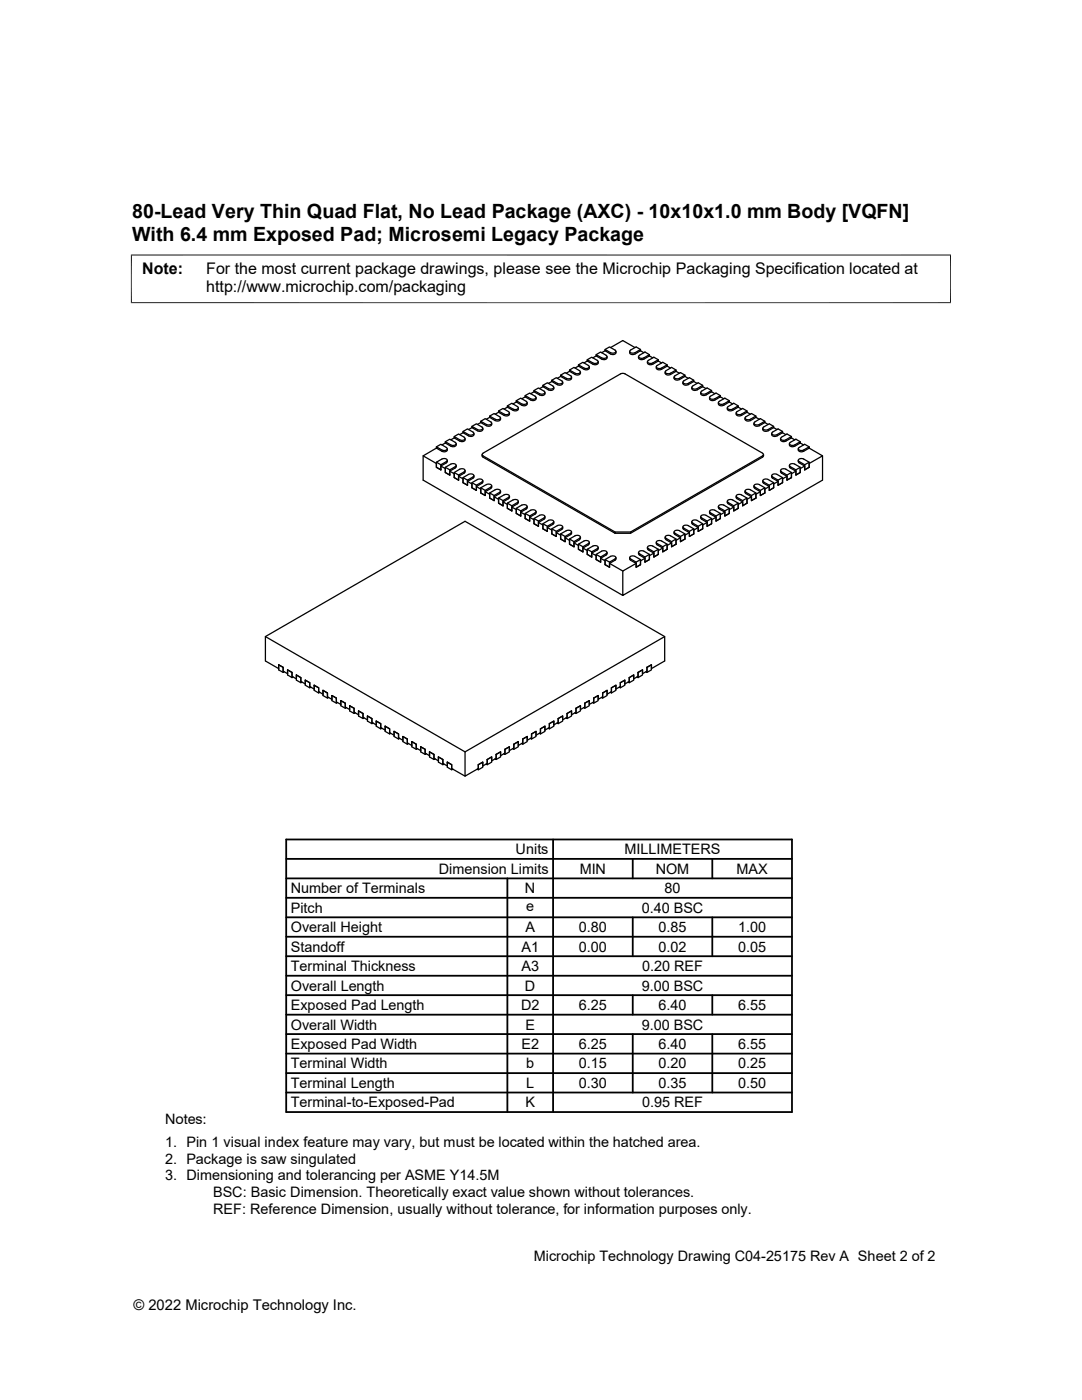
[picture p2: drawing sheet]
<svg xmlns="http://www.w3.org/2000/svg" width="216mm" height="279mm" viewBox="0 0 216 279" stroke-linecap="round" stroke-linejoin="round" font-family="sans-serif">
<g fill="none" stroke="#000" stroke-width=".25">
<path d="M103 80l.9-.5 1.1 .6a.38 .38 0 0 1 .1 .5 .38 .38 0 0 1-.5 .1l-.5-.1-1.1-.6v.2M104.8 79.2l1.1 .6a.65 .65 0 0 0 .7 .1 .65 .65 0 0 0 .4-.6M104.8 79l.9-.6 1.1 .7a.38 .38 0 0 1 .1 .5 .38 .38 0 0 1-.6 .1l-1.5-.7v.2M104.8 79.2l-.7 .4M106.6 77.9l.8-.5 1.2 .7a.38 .38 0 0 1 0 .5 .38 .38 0 0 1-.5 .1l-1.5-.8v.3M106.6 78.2l1.1 .6a.63 .63 0 0 0 .7 .1 .63 .63 0 0 0 .3-.6M106.6 78.2l-.7 .4M108.3 76.9l.9-.5 1.1 .6M108.3 77.2l1.1 .6a.65 .65 0 0 0 .7 .1 .65 .65 0 0 0 .4-.6M108.3 77.2l-.6 .4M110.1 76.1l1.1 .7a.65 .65 0 0 0 .7 .1 .65 .65 0 0 0 .4-.6M110.1 75.9l.9-.5 1.1 .6a.38 .38 0 0 1 .1 .5 .38 .38 0 0 1-.5 .1l-1.6-.7v.2"/>
<path d="M110.1 76.1l-.7 .4M110.3 77a.38 .38 0 0 1 .1 .6 .38 .38 0 0 1-.5 .1l-.3-.1-1.3-.7v.3M111.9 74.9l.9-.5 1.1 .6a.38 .38 0 0 1 .1 .5 .38 .38 0 0 1-.6 .1l-1.5-.7v.2M111.9 75.1l1.1 .7a.63 .63 0 0 0 .7 .1 .63 .63 0 0 0 .3-.7M111.9 75.1l-.7 .4M113.6 73.9l.9-.6 1.1 .7a.38 .38 0 0 1 .1 .5 .38 .38 0 0 1-.5 .1l-1.6-.7v.2M113.6 74.1l1.1 .6a.72 .72 0 0 0 1.1-.2M113.6 74.1l-.6 .4M115.4 73.1l1.1 .6a.65 .65 0 0 0 .7 .1 .65 .65 0 0 0 .4-.6M115.4 72.8l.9-.5 1.1 .6a.38 .38 0 0 1 .1 .6 .38 .38 0 0 1-.5 .1l-1.6-.8v.3M115.4 73.1l-.7 .3M115.8 74.2v.3"/>
<path d="M117.2 71.8l.9-.5 1.1 .6a.38 .38 0 0 1 .1 .5 .38 .38 0 0 1-.6 .1l-1.5-.7v.3M117.2 72.1l1.1 .6a.63 .63 0 0 0 .7 .1 .63 .63 0 0 0 .4-.6M117.2 72.1l-.7 .3M119 70.8l.8-.5 1.1 .6a.38 .38 0 0 1 .1 .5 .38 .38 0 0 1-.5 .1l-1.5-.7v.2M119 71l1.1 .7a.65 .65 0 0 0 .7 .1 .65 .65 0 0 0 .3-.6M119 71l-.7 .4M120.7 70l1.1 .7a.65 .65 0 0 0 .8 0 .65 .65 0 0 0 .3-.6M120.7 69.7l.9-.5 1.1 .7a.38 .38 0 0 1 .1 .5 .38 .38 0 0 1-.5 .1l-.5-.1-1.1-.7v.3M120.7 70l-.6 .4M126.7 69.4l-2.4-1.4-2.5 1.4M127.8 69.7l-.9-.5-1.1 .7a.38 .38 0 0 0-.1 .5 .38 .38 0 0 0 .6 .1l1.5-.8v.3M127.8 70l-1.1 .7a.63 .63 0 0 1-.7 .1 .63 .63 0 0 1-.4-.7"/>
<path d="M127.8 70l.7 .4M129.6 71l-1.1 .7a.65 .65 0 0 1-.7 .1 .65 .65 0 0 1-.4-.6M129.6 70.8l-.9-.5-1.1 .6a.38 .38 0 0 0-.1 .5 .38 .38 0 0 0 .5 .1l1.6-.7v.2M129.6 71l.7 .4M131.4 71.8l-.9-.5-1.1 .6a.38 .38 0 0 0-.1 .5 .38 .38 0 0 0 .5 .1l1.6-.7v.3M131.4 72.1l-1.1 .6a.65 .65 0 0 1-.7 .1 .65 .65 0 0 1-.4-.6M131.4 72.1l.6 .3M132.7 74.2v.3M133.1 72.8l-.9-.5-1.1 .6a.38 .38 0 0 0-.1 .6 .38 .38 0 0 0 .6 .1l1.5-.8v.3M133.1 73.1l-1.1 .6a.63 .63 0 0 1-.7 .1 .63 .63 0 0 1-.3-.6M133.1 73.1l.7 .3M134.5 75.2v.3"/>
<path d="M134.9 73.9l-.9-.6-1.1 .7a.38 .38 0 0 0-.1 .5 .38 .38 0 0 0 .5 .1l1.6-.7v.2M134.9 74.1l-1.1 .6a.72 .72 0 0 1-1.1-.2M134.9 74.1l.7 .4M136.7 74.9l-.9-.5-1.1 .6a.38 .38 0 0 0-.1 .5 .38 .38 0 0 0 .5 .1l1.6-.7v.2M136.7 75.1l-1.1 .7a.72 .72 0 0 1-1.1-.3M136.7 75.1l.6 .4M138.2 77a.38 .38 0 0 0-.1 .6 .38 .38 0 0 0 .6 .1l.3-.1 1.2-.7v.3M138.4 75.9l-.8-.5-1.2 .6a.38 .38 0 0 0 0 .5 .38 .38 0 0 0 .5 .1l1.5-.7v.2M138.4 76.1l-1.1 .7a.63 .63 0 0 1-.7 .1 .63 .63 0 0 1-.3-.6M138.4 76.1l.7 .4M140.2 77.2l-1.1 .6a.65 .65 0 0 1-.7 .1 .65 .65 0 0 1-.4-.6M140.2 76.9l-.9-.5-1.1 .6"/>
<path d="M140.2 77.2l.7 .4M142 77.9l-.9-.5-1.1 .7a.38 .38 0 0 0-.1 .5 .38 .38 0 0 0 .5 .1l1.6-.8v.3M142 78.2l-1.1 .6a.65 .65 0 0 1-.7 .1 .65 .65 0 0 1-.4-.6M142 78.2l.6 .4M143.7 79l-.8-.6-1.1 .7a.38 .38 0 0 0-.1 .5 .38 .38 0 0 0 .5 .1l1.5-.7v.2M143.7 79.2l-1.1 .6a.63 .63 0 0 1-.7 .1 .63 .63 0 0 1-.3-.6M143.7 79.2l.7 .4M145.5 80l-.9-.5-1.1 .6a.38 .38 0 0 0 0 .5 .38 .38 0 0 0 .5 .1l1.5-.7v.2M84.4 91l2.7 1.5v.8l.9 .5M87.1 89.2l.9-.5 1.1 .6a.38 .38 0 0 1 0 .5 .38 .38 0 0 1-.5 .1l-1.5-.7v.2M87.1 89.4l1.1 .7a.65 .65 0 0 0 .7 .1 .65 .65 0 0 0 .4-.6M87.1 92.2l1.1-.6a.56 .56 0 0 1 .6-.1 .56 .56 0 0 1 .4 .5l-1.2 .8v1l-.9-.5z"/>
<path d="M87.1 92.2l.9 .6M87.1 89.4l-2.7 1.6v4.8l39.9 23M88 93l.9 .5v.8l.8 .5M88.9 88.2l.8-.5 1.1 .6a.38 .38 0 0 1 .1 .5 .38 .38 0 0 1-.5 .1l-1.5-.7v.2M88.9 93.3l1.1-.7a.56 .56 0 0 1 .6-.1 .56 .56 0 0 1 .3 .5l-1.2 .8v1l-.8-.5zM88.9 88.4l1.1 .6a.65 .65 0 0 0 .7 .1 .65 .65 0 0 0 .3-.6M88.9 93.3l.8 .5M88.9 88.4l-.7 .4M89.3 91.9l-.1 .4-1.2 .7v.8M89.7 94l.9 .6v.7l.9 .5M90.6 87.4l-.6 .4M90.6 87.1l.9-.5 1.1 .7a.38 .38 0 0 1 .1 .5 .38 .38 0 0 1-.5 .1l-.3-.1-1.3-.7v.3"/>
<path d="M90.6 87.4l1.1 .6a.63 .63 0 0 0 .7 .1 .63 .63 0 0 0 .4-.6M90.6 94.3l.9 .5M91 92.9v.4l-1.3 .7v.8M91.5 95.1l.9 .5v.7l.9 .5M92.4 86.4l-.7 .3M92.4 95.3l1.1-.6a.56 .56 0 0 1 .6-.2 .56 .56 0 0 1 .4 .6l-1.2 .7v1l-.9-.5zM92.4 86.4l1.1 .6a.72 .72 0 0 0 1.1-.3M92.4 95.3l.9 .5M92.4 86.1l.9-.5 1.1 .6a.38 .38 0 0 1 .1 .6 .38 .38 0 0 1-.6 0l-1.5-.7v.3M92.6 94.1a.38 .38 0 0 0 .1-.5 .38 .38 0 0 0-.5-.1l-.5 .1-1.1 .7v1l.9 .5M92.6 94.2l-1.1 .6v1M92.8 93.9v.4l-1.3 .8v.7"/>
<path d="M93.3 96.1l.9 .5v.7l.9 .6M94.2 85.1l.9-.5 1.1 .6a.38 .38 0 0 1 0 .5 .38 .38 0 0 1-.5 .1l-1.5-.7v.2M94.2 85.3l-.7 .4M94.2 85.3l1.1 .7a.65 .65 0 0 0 .7 .1 .65 .65 0 0 0 .4-.6M94.2 96.3l1.1-.6a.56 .56 0 0 1 .6-.1 .56 .56 0 0 1 .3 .5l-1.1 .7v1.1l-.9-.6zM94.2 96.3l.9 .5M94.6 95.2l-.2 .2-1.1 .7v.7M94.6 94.9v.3M94.6 86.5v.2M95.1 97.1l.8 .5v.8l.9 .5M95.9 84.1l.9-.6 1.1 .7a.38 .38 0 0 1 .1 .5 .38 .38 0 0 1-.5 .1l-1.6-.7v.2M95.9 84.3l-.6 .4"/>
<path d="M95.9 97.3l1.1-.6a.56 .56 0 0 1 .7-.1 .56 .56 0 0 1 .3 .5l-1.2 .8v1l-.9-.5zM95.9 84.3l1.1 .7a.63 .63 0 0 0 .8 .1 .63 .63 0 0 0 .3-.6M95.9 97.3l.9 .6M96.2 90.7l.2 .5 26.3 15.2M96.4 95.9l-.1 .5-1.2 .7v.8M96.4 90.5l-.2 .2 .2 .3 26.3 15.2M96.4 90.4l27.4-15.8 .5-.1 .4 .1 27.5 15.8M96.8 98.1l.9 .5v.8l.9 .5M97.7 98.4l1.1-.7a.64 .64 0 0 1 1 .4l-1.2 .8v1l-.9-.5zM97.7 83.3l1.1 .6M97.7 98.4l.9 .5M97.7 83.3l-.7 .4"/>
<path d="M97.7 83l.9-.5 1.1 .7a.38 .38 0 0 1 .1 .5 .38 .38 0 0 1-.5 .1l-1.6-.8v.3M98.1 97l-.2 .5-1.1 .6v.8M98.6 99.1l.9 .6v.7l.9 .5M99.5 99.4l1.1-.6a.56 .56 0 0 1 .6-.2 .56 .56 0 0 1 .4 .6l-1.2 .7v1l-.9-.5zM99.5 82.3l1.1 .6a.65 .65 0 0 0 .7 .1 .65 .65 0 0 0 .4-.6M99.5 99.4l.9 .5M99.5 82l.9-.5 1.1 .6a.38 .38 0 0 1 .1 .6 .38 .38 0 0 1-.6 .1l-1.5-.8v.3M99.5 82.3l-.7 .4M99.9 98l-.1 .4-1.2 .7v.8M99.9 83.4a.65 .65 0 0 1-.4 .6 .65 .65 0 0 1-.7-.1M101.2 81l.9-.5 1.2 .6a.38 .38 0 0 1 0 .6 .38 .38 0 0 1-.5 0l-1.6-.7v.3M101.2 81.3l1.2 .6a.63 .63 0 0 0 .7 .1 .63 .63 0 0 0 .3-.6"/>
<path d="M101.2 81.3l-.6 .3M101.7 99l-.1 .4-1.2 .8v.7M103 80.2l1.1 .7a.72 .72 0 0 0 1.1-.3M103 80.2l-.6 .4M105.2 80.3v.3M143.3 80.3v.3M145.1 81.4v.2M145.2 99.8l.9-.1 1.2 .7v1.1l-.9 .5v-1.1l-1.1-.6-.2-.3zM145.5 80.2l-1.1 .7a.72 .72 0 0 1-1-.3M145.5 80.2l.7 .4M146.9 99v.4l1.3 .8v.7l.9-.5M147 98.8l.8-.1 1.3 .7v1l-.9 .5v-1l-1.1-.6-.2-.3z"/>
<path d="M147.3 81.3l-1.1 .6a.72 .72 0 0 1-1.1-.3M147.3 81l-.9-.5-1.1 .6a.38 .38 0 0 0-.1 .6 .38 .38 0 0 0 .6 0l1.5-.7v.3M147.3 81.3l.7 .3M148.7 98v.4l1.2 .7v.8l.9-.5M148.7 83.4a.65 .65 0 0 0 .3 .6 .65 .65 0 0 0 .7-.1M148.8 97.8l.8-.1 1.2 .7v1l-.9 .5v-1l-1.1-.6-.1-.3zM149.1 82l-.9-.5-1.1 .6a.38 .38 0 0 0-.1 .6 .38 .38 0 0 0 .5 .1l1.6-.8v.3M149.1 82.3l-1.1 .6a.63 .63 0 0 1-.7 .1 .63 .63 0 0 1-.4-.6M149.1 99.4l-.9 .5M149.1 82.3l.6 .4M149.9 99.1l-.8 .6v.7M150.4 97l.1 .4 1.2 .7v.8l.9-.5"/>
<path d="M150.5 96.8l.9-.2 1.2 .7v1.1l-.9 .5v-1l-1.1-.7-.1-.2zM150.8 83l-.9-.5-1.1 .7a.38 .38 0 0 0 0 .5 .38 .38 0 0 0 .5 .1l1.5-.8v.3M150.8 83.3l-1.1 .6M150.8 98.4l-.9 .5M150.8 83.3l.7 .4M151.7 98.1l-.9 .5v.8M152.2 90.5l.1 .2-.1 .3-26.4 15.2v.2M152.2 95.9l.1 .5 1.2 .7v.8l.9-.6M152.3 95.8l.8-.2 1.3 .7v1l-.9 .6v-1.1l-1.1-.6-.2-.3zM152.4 90.7l-.2 .5-26.4 15.2h-3.1M152.6 97.3l-.9 .6M152.6 84.1l-.9-.6-1.1 .7a.38 .38 0 0 0-.1 .5 .38 .38 0 0 0 .6 .1l1.5-.7v.2"/>
<path d="M152.6 84.3l-1.1 .7a.65 .65 0 0 1-.7 .1 .65 .65 0 0 1-.4-.6M152.6 84.3l.7 .4M153.5 97.1l-.9 .5v.8M154 86.5v.2M154 94.9v.3M154 95.2l.2 .2 1.1 .7v.7l.8-.5M154.1 94.7l.8-.1 1.2 .7v1l-.8 .5v-1l-1.1-.6-.2-.3zM154.4 85.1l-.9-.5-1.1 .6a.38 .38 0 0 0-.1 .5 .38 .38 0 0 0 .5 .1l1.6-.7v.2M154.4 96.3l-.9 .5M154.4 85.3l-1.1 .7a.63 .63 0 0 1-.7 .1 .63 .63 0 0 1-.4-.6M154.4 85.3l.6 .4M155.3 96.1l-.9 .5v.7"/>
<path d="M155.7 93.9v.3M155.7 87.5v.3M155.8 87.8a.69 .69 0 0 0 1 .2M155.8 94.2l.1 .2 1.1 .7v.7l.9-.5M155.9 94.2l1.1 .6v1l.9-.5M156.1 86.1l-.8-.5-1.1 .6a.38 .38 0 0 0-.1 .6 .38 .38 0 0 0 .5 0l1.5-.7v.3M156.1 95.3l-.8 .5M156.1 86.4l-1.1 .6a.72 .72 0 0 1-1-.3M156.1 86.4l.7 .3M156.8 93.6l1.1 .7v1M156.8 93.6a.64 .64 0 0 0-1 .4l.1 .1M157 95.1l-.9 .5v.7"/>
<path d="M157.5 92.9l.1 .4 1.2 .7v.8l.9-.5M157.6 92.7l.9-.1 1.2 .7v1l-.9 .5v-1l-1.1-.7-.2-.2zM157.9 87.4l.7 .4M157.9 94.3l-.9 .5M157.9 87.1l-.9-.5-1.1 .7a.38 .38 0 0 0 0 .5 .38 .38 0 0 0 .5 .1l.4-.1M157.9 87.4l-1.1 .6M157.9 87.4v-.3l-1.1 .7M158.8 94l-.9 .6v.7M159.3 91.9v.4l1.3 .7v.8M159.7 88.2l-.9-.5-1.1 .6a.38 .38 0 0 0-.1 .5 .38 .38 0 0 0 .5 .1l1.6-.7v.2M159.7 88.4l.7 .4M159.7 93.3l-.9 .5"/>
<path d="M159.7 88.4l-1.1 .6a.63 .63 0 0 1-.7 .2 .63 .63 0 0 1-.4-.7M160.6 93l-.9 .5v.8M161.5 89.4l-1.1 .7a.65 .65 0 0 1-.7 .1 .65 .65 0 0 1-.4-.6M161.5 89.4l2.6 1.6v4.8l-39.8 23v-4.8l2.6-1.6M161.5 89.2l-.9-.5-1.1 .6a.38 .38 0 0 0-.1 .5 .38 .38 0 0 0 .5 .1l1.6-.7v.2M161.5 93.3v-1.1l-1.1-.6a.64 .64 0 0 0-1.1 .3l1.3 .9v1M161.5 92.2l-.9 .6M161.5 93.3l-.9 .5M164.1 91l-2.6 1.5v.8M100.4 100.2l.8 .5v.8l.9 .5M101.2 100.4l1.2-.6a.56 .56 0 0 1 .6-.2 .56 .56 0 0 1 .3 .6l-1.2 .7v1.1l-.9-.5zM101.2 100.4l.9 .5"/>
<path d="M102.1 101.2l.9 .5v.8l.9 .5M103 101.5l1.1-.7a.56 .56 0 0 1 .7-.1 .56 .56 0 0 1 .3 .5l-1.2 .8v1l-.9-.5zM103 101.5l.9 .5M103.4 100v.4l-1.3 .8v.8M103.9 102.2l.9 .5v.8l.9 .5M104.8 102.5l1.1-.7a.64 .64 0 0 1 1 .4l-1.2 .8v1l-.9-.5zM104.8 102.5l.9 .5M105.2 101.3l-.2 .3-1.1 .6v.8M105.2 101.1v.2M105.7 103.2l.9 .5v.8l.8 .5M106.6 103.5l1.1-.7a.64 .64 0 0 1 1 .4l-1.3 .8v1l-.8-.5zM106.6 103.5l.8 .5"/>
<path d="M107 102.1l-.1 .4-1.2 .7v.8M107.4 104.3l.9 .5v.7l.9 .5M108.3 104.5l.9 .5M108.7 103.1v.4l-1.3 .8v.7M109.2 105.3l.9 .5v.8l.9 .5M110.1 105.5l1.1-.6a.64 .64 0 0 1 1 .3l-1.2 .8v1.1l-.9-.5zM110.1 105.5l.9 .5M110.3 104.4l-1.1 .6v1M110.3 104.4a.38 .38 0 0 0 .1-.6 .38 .38 0 0 0-.5 0h-.3l-1.3 .7v1l.9 .5M110.5 104.1l-.1 .4-1.2 .8v.7M111 106.3l.9 .5v.8l.9 .5M111.9 106.6l1.1-.7a.64 .64 0 0 1 1 .4l-1.2 .8v1l-.9-.5z"/>
<path d="M111.9 106.6l.9 .5M112.3 105.2l-.1 .4-1.2 .7v.8M112.8 107.3l.8 .5v.8l.9 .5M113.6 107.6l1.1-.7a.64 .64 0 0 1 1.1 .4l-1.3 .8v1l-.9-.5zM113.6 107.6l.9 .5M114 106.2v.4l-1.2 .7v.8M114.5 108.4l.9 .5v.7l.9 .5M115.4 108.6l1.1-.6a.64 .64 0 0 1 1.1 .3l-1.3 .8v1l-.9-.5zM115.4 108.6l.9 .5M115.8 107.4l-.2 .3-1.1 .7v.7M115.8 107.2v.2M116.3 109.4l.9 .5v.7l.9 .6"/>
<path d="M117.2 109.6l1.1-.6a.64 .64 0 0 1 1 .3l-1.2 .8v1.1l-.9-.6zM117.2 109.6l.9 .5M117.6 108.2l-.1 .4-1.2 .8v.7M118.1 110.4l.9 .5v.8l.8 .5M119 110.6l1.1-.6a.64 .64 0 0 1 1 .3l-1.3 .9v1l-.8-.5zM119 110.6l.8 .6M119.4 109.2l-.1 .4-1.2 .8v.8M119.8 111.4l.9 .5v.8l.9 .5M120.7 111.7l1.1-.7a.64 .64 0 0 1 1.1 .4l-1.3 .8v1l-.9-.5zM120.7 111.7l.9 .5M121.1 110.3v.4l-1.3 .7v.8M121.6 112.4l2.7 1.6"/>
<path d="M122.9 111.3v.4l-1.3 .7v.8M125.6 111.3l.1 .4 1.2 .7v.8l.9-.5M125.7 111.1l.9-.1 1.2 .7v1l-.9 .5v-1l-1.1-.7-.2-.2zM125.8 106.2h-3.1v.2M127.4 110.3l.1 .4 1.2 .7v.8l.9-.5M127.5 110.1l.9-.2 1.2 .7v1.1l-.9 .5v-1l-1.1-.7-.2-.2zM127.8 111.7l-.9 .5M128.7 111.4l-.9 .5v.8M129.2 109.2v.4l1.3 .8v.8l.9-.6M129.3 109.1l.8-.2 1.3 .7v1l-.9 .6v-1.1l-1.1-.6-.2-.3zM129.6 110.6l-.9 .6M130.5 110.4l-.9 .5v.8"/>
<path d="M131 108.2v.4l1.2 .8v.7l.9-.5M131 108l.9-.1 1.2 .7v1l-.9 .5v-1l-1.1-.6-.1-.3zM131.4 109.6l-.9 .5M132.2 109.4l-.8 .5v.7M132.7 107.2v.2M132.7 107.4l.2 .3 1.1 .7v.7l.9-.5M132.8 107l.9-.1 1.2 .7v1l-.9 .5v-1l-1.1-.7-.2-.2zM133.1 108.6l-.9 .5M134 108.4l-.9 .5v.7M134.5 106.2v.2M134.5 106.4l.2 .3 1.1 .6v.8l.9-.5M134.6 106l.8-.1 1.3 .7v1l-.9 .5v-1l-1.1-.7-.2-.2z"/>
<path d="M134.9 107.6l-.9 .5M135.8 107.3l-.9 .5v.8M136.3 105.2v.4l1.3 .7v.8l.8-.5M136.4 105l.8-.2 1.2 .7v1.1l-.8 .5v-1.1l-1.2-.6-.1-.2zM136.7 106.6l-.9 .5M137.6 106.3l-.9 .5v.8M138 104.1l.1 .4 1.2 .8v.7l.9-.5M138.2 104.4l1.1 .6v1l.9-.5M138.2 104.4a.38 .38 0 0 1-.1-.6 .38 .38 0 0 1 .6 0h.3l1.2 .7v1M138.4 105.5l-.8 .5M139.3 105.3l-.9 .5v.8M139.8 103.1l.1 .4 1.2 .8v.7l.9-.5"/>
<path d="M139.9 102.9l.9-.1 1.2 .7v1l-.9 .5v-1l-1.1-.6-.2-.3zM140.2 104.5l-.9 .5M141.1 104.3l-.9 .5v.7M141.6 102.1v.4l1.3 .7v.8l.8-.5M141.7 101.9l.8-.1 1.2 .7v1l-.8 .5v-1l-1.1-.7-.2-.2zM142 103.5l-.9 .5M142.9 103.2l-.9 .5v.8M143.3 101.1v.2M143.4 101.3l.1 .3 1.1 .6v.8l.9-.5M143.4 100.9l.9-.1 1.2 .7v1l-.9 .5v-1l-1.1-.7-.1-.2zM143.7 102.5l-.8 .5M144.6 102.2l-.9 .5v.8"/>
<path d="M145.1 100v.3M145.1 100.3l.2 .2 1.1 .7v.8l.9-.5M145.5 101.5l-.9 .5M146.4 101.2l-.9 .5v.8M147.3 100.4l-.9 .5M148.2 100.2l-.9 .5v.8M53 127l39.8 23.1M55.6 132.7l.9 .5v1l.2-.1M55.6 132.7v1l.9 .5M55.6 132.7l.9 .5v.7l.9 .6M57.4 133.7l.9 .5v1l.2-.1M57.4 133.7v1l.9 .5"/>
<path d="M57.4 133.7l.9 .5v.8l.8 .5M59.1 134.7l.9 .5v.8l.9 .5M59.1 134.7l.9 .5v1l.3-.1M59.1 134.7v1l.9 .5M60.9 135.7l.9 .5v1.1l.2-.2M60.9 135.7v1.1l.9 .5M60.9 135.7l.9 .5v.8l.9 .5M62.7 136.8l.9 .5v.7l.9 .6M62.7 136.8l.9 .5v1l.2-.1M62.7 136.8v1l.9 .5M64.5 137.8l.8 .5v1l.3-.1M64.5 137.8v1l.8 .5"/>
<path d="M64.5 137.8l.8 .5v.8l.9 .5M66.2 138.8v1l.9 .5M66.2 138.8l.9 .5v.8l.9 .5M66.2 138.8l.9 .5v1l.2-.1M68 139.8l.9 .5v1.1l.2-.2M68 139.8v1l.9 .6M68 139.8l.9 .5v.8l.9 .5M118.5 139.3v1l-.2-.1M118.5 139.3l.9-.5v1l-.9 .5M118.5 139.3v.8l-.9 .5v-.8l-.9 .5M120.2 138.3v.8l-.8 .5v-.8l-.9 .5M120.2 138.3v1l-.2-.1"/>
<path d="M120.2 138.3l.9-.5v1l-.9 .5M122 137.3v1l-.2-.1M122 137.3l.9-.5v1l-.9 .5M122 137.3v.7l-.9 .6v-.8l-.9 .5M123.8 136.2v.8l-.9 .5v-.7l-.9 .5M123.8 136.2v1.1l-.2-.2M123.8 136.2l.9-.5v1.1l-.9 .5M125.6 135.2v1l-.3-.1M125.6 135.2l.8-.5v1l-.8 .5M125.6 135.2v.8l-.9 .5v-.8l-.9 .5M127.3 134.2v.8l-.9 .5v-.8l-.8 .5M127.3 134.2v1l-.2-.1"/>
<path d="M127.3 134.2l.9-.5v1l-.9 .5M129.1 133.2v1l-.2-.1M129.1 133.2l.9-.5v1l-.9 .5M129.1 133.2v.7l-.9 .6v-.8l-.9 .5M129.1 133.2l.9-.5v.7l2.6-1.5v-4.9l-39.8-23-39.8 23v4.9l2.6 1.5M132.6 127l-39.8 23.1v4.8l2.6-1.5v-.8M69.8 140.8l.9 .6v.7l.8 .5M69.8 140.8l.9 .6v1l.2-.1M69.8 140.8v1.1l.9 .5M71.5 141.9l.9 .5v1l.2-.1M71.5 141.9v1l.9 .5M71.5 141.9l.9 .5v.8l.9 .5"/>
<path d="M73.3 142.9l.9 .5v.8l.9 .5M73.3 142.9l.9 .5v1l.2-.1M73.3 142.9v1l.9 .5M75.1 143.9l.9 .5v1.1l.2-.2M75.1 143.9v1l.9 .6M75.1 143.9l.9 .5v.8l.9 .5M76.9 144.9l.8 .6v.7l.9 .5M76.9 144.9l.8 .6v1l.3-.2M76.9 144.9v1.1l.8 .5M78.6 146l.9 .5v1l.2-.1M78.6 146v1l.9 .5M78.6 146l.9 .5v.7l.9 .5"/>
<path d="M80.4 147l.9 .5v.8l.9 .5M80.4 147l.9 .5v1l.2-.1M80.4 147v1l.9 .5M82.2 148l.9 .5v1l.2-.1M82.2 148v1l.9 .5M82.2 148l.9 .5v.8l.8 .5M83.9 149l.9 .5v.8l.9 .5M83.9 149l.9 .5v1.1l.2-.2M83.9 149v1.1l.9 .5M85.7 150.1l.9 .5v1l.2-.2M85.7 150.1v1l.9 .5M85.7 150.1l.9 .5v.7l.9 .5"/>
<path d="M87.5 151.1l.9 .5v.8l.9 .5M87.5 151.1l.9 .5v1l.2-.1M87.5 151.1v1l.9 .5M89.3 152.1l.8 .5v1l.3-.1M89.3 152.1v1l.8 .5M89.3 152.1l.8 .5v.8l2.7 1.5M95.4 152.6v1l-.2-.1M95.4 152.6l.9-.5v1l-.9 .5M97.2 151.6v1l-.2-.1M97.2 151.6l.9-.5v1l-.9 .5M97.2 151.6v.8l-.9 .5v-.8l-.9 .5M99 150.6v.7l-.9 .5v-.7l-.9 .5"/>
<path d="M99 150.6v1l-.2-.2M99 150.6l.9-.5v1l-.9 .5M100.8 149.5v1.1l-.3-.2M100.8 149.5l.8-.5v1.1l-.8 .5M100.8 149.5v.8l-.9 .5v-.7l-.9 .5M102.5 148.5v.8l-.9 .5v-.8l-.8 .5M102.5 148.5v1l-.2-.1M102.5 148.5l.9-.5v1l-.9 .5M104.3 147.5v1l-.2-.1M104.3 147.5l.9-.5v1l-.9 .5M104.3 147.5v.8l-.9 .5v-.8l-.9 .5M106.1 146.5v.7l-.9 .5v-.7l-.9 .5"/>
<path d="M106.1 146.5v1l-.2-.1M106.1 146.5l.9-.5v1l-.9 .5M107.8 145.5v1l-.2-.2M107.8 145.5l.9-.6v1.1l-.9 .5M107.8 145.5v.7l-.8 .5v-.7l-.9 .5M109.6 144.4v.8l-.9 .5v-.8l-.9 .6M109.6 144.4v1.1l-.2-.2M109.6 144.4l.9-.5v1l-.9 .6M111.4 143.4v1l-.2-.1M111.4 143.4l.9-.5v1l-.9 .5M111.4 143.4v.8l-.9 .5v-.8l-.9 .5M113.2 142.4v.8l-.9 .5v-.8l-.9 .5"/>
<path d="M113.2 142.4v1l-.3-.1M113.2 142.4l.8-.5v1l-.8 .5M114.9 141.4v1l-.2-.1M114.9 141.4l.9-.6v1.1l-.9 .5M114.9 141.4v.7l-.9 .5v-.7l-.8 .5M116.7 140.3v.8l-.9 .5v-.8l-.9 .6M116.7 140.3v1.1l-.2-.2M116.7 140.3l.9-.5v1l-.9 .6"/>
</g>
<path d="M26.1 50.9h163.7M26.2 50.8v9.7M189.7 50.8v9.7M26.1 60.4h163.7" fill="none" stroke="#000" stroke-width=".2"/>
<g fill="none" stroke="#000" stroke-width=".36">
<path d="M57.1 179.2h100.9M57.1 175.3h100.9M57.1 171.4h100.9M57.1 167.5h100.9v54.4h-100.9zM101.2 175.3v46.6M110.4 167.5v54.4M126.3 171.4v3.9M142.1 171.4v3.9M57.1 186.9h100.9M57.1 183.1h100.9M57.1 198.6h100.9M57.1 194.7h100.9"/>
<path d="M57.1 190.8h100.9M126.3 183.1v7.7M126.3 198.6v3.9M142.1 183.1v7.7M142.1 198.6v3.9M57.1 214.2h100.9M57.1 206.4h100.9M57.1 202.5h100.9M57.1 210.3h100.9M57.1 218h100.9M126.3 206.4v11.6M142.1 206.4v11.6"/>
</g>
<g font-size="3.9">
<text x="26.4" y="43.5">80-Lead Very Thin Quad Flat, No Lead Package (AXC) - 10x10x1.0 mm Body [VQFN]</text>
<text x="26.4" y="48.1">With 6.4 mm Exposed Pad; Microsemi Legacy Package</text>
</g>
<g font-size="3.2">
<text x="28.4" y="54.7">Note:</text>
<text x="41.1" y="58.3">http://www.microchip.com/packaging</text>
<text x="41.1" y="54.7">For the most current package drawings, please see the Microchip Packaging Specification located at</text>
</g>
<g font-size="2.9">
<text x="102.9" y="170.5">Units</text>
<text x="124.6" y="170.5">MILLIMETERS</text>
<text x="58" y="178.3">Number of Terminals</text>
<text x="87.6" y="174.4">Dimension Limits</text>
<text x="104.8" y="178.3">N</text>
<text x="115.7" y="174.4">MIN</text>
<text x="130.8" y="174.4">NOM</text>
<text x="132.6" y="178.3">80</text>
<text x="147" y="174.4">MAX</text>
<text x="58" y="182.2">Pitch</text>
<text x="105" y="181.9">e</text>
<text x="128" y="182.2">0.40 BSC</text>
<text x="58" y="186">Overall Height</text>
<text x="58" y="189.9">Standoff</text>
<text x="104.1" y="189.9">A1</text>
<text x="104.8" y="186">A</text>
<text x="115.5" y="186">0.80</text>
<text x="115.5" y="189.9">0.00</text>
<text x="131.4" y="186">0.85</text>
<text x="131.4" y="189.9">0.02</text>
<text x="147.3" y="186">1.00</text>
<text x="147.3" y="189.9">0.05</text>
<text x="58" y="193.8">Terminal Thickness</text>
<text x="58" y="197.7">Overall Length</text>
<text x="104.1" y="193.8">A3</text>
<text x="104.8" y="197.7">D</text>
<text x="128" y="197.7">9.00 BSC</text>
<text x="128.1" y="193.8">0.20 REF</text>
<text x="58" y="201.6">Exposed Pad Length</text>
<text x="104" y="201.6">D2</text>
<text x="115.5" y="201.6">6.25</text>
<text x="131.4" y="201.6">6.40</text>
<text x="147.3" y="201.6">6.55</text>
<text x="58" y="205.5">Overall Width</text>
<text x="58" y="209.4">Exposed Pad Width</text>
<text x="104" y="209.4">E2</text>
<text x="104.8" y="205.5">E</text>
<text x="115.5" y="209.4">6.25</text>
<text x="128" y="205.5">9.00 BSC</text>
<text x="131.4" y="209.4">6.40</text>
<text x="147.3" y="209.4">6.55</text>
<text x="58" y="213.2">Terminal Width</text>
<text x="105" y="213.2">b</text>
<text x="115.5" y="213.2">0.15</text>
<text x="131.4" y="213.2">0.20</text>
<text x="147.3" y="213.2">0.25</text>
<text x="58" y="217.1">Terminal Length</text>
<text x="58" y="221">Terminal-to-Exposed-Pad</text>
<text x="104.8" y="221">K</text>
<text x="105" y="217.1">L</text>
<text x="115.5" y="217.1">0.30</text>
<text x="128.1" y="221">0.95 REF</text>
<text x="131.4" y="217.1">0.35</text>
<text x="147.3" y="217.1">0.50</text>
<text x="32.9" y="224.4">Notes:</text>
<text x="32.9" y="229">1. Pin 1 visual index feature may vary, but must be located within the hatched area.</text>
<text x="32.9" y="232.3">2. Package is saw singulated</text>
<text x="32.9" y="235.6">3. Dimensioning and tolerancing per ASME Y14.5M</text>
<text x="42.5" y="238.9">BSC: Basic Dimension. Theoretically exact value shown without tolerances.</text>
<text x="42.5" y="242.2">REF: Reference Dimension, usually without tolerance, for information purposes only.</text>
<text x="106.5" y="251.7">Microchip Technology Drawing C04-25175 Rev A Sheet 2 of 2</text>
<text x="26.6" y="261.3">© 2022 Microchip Technology Inc.</text>
</g>
</svg>
